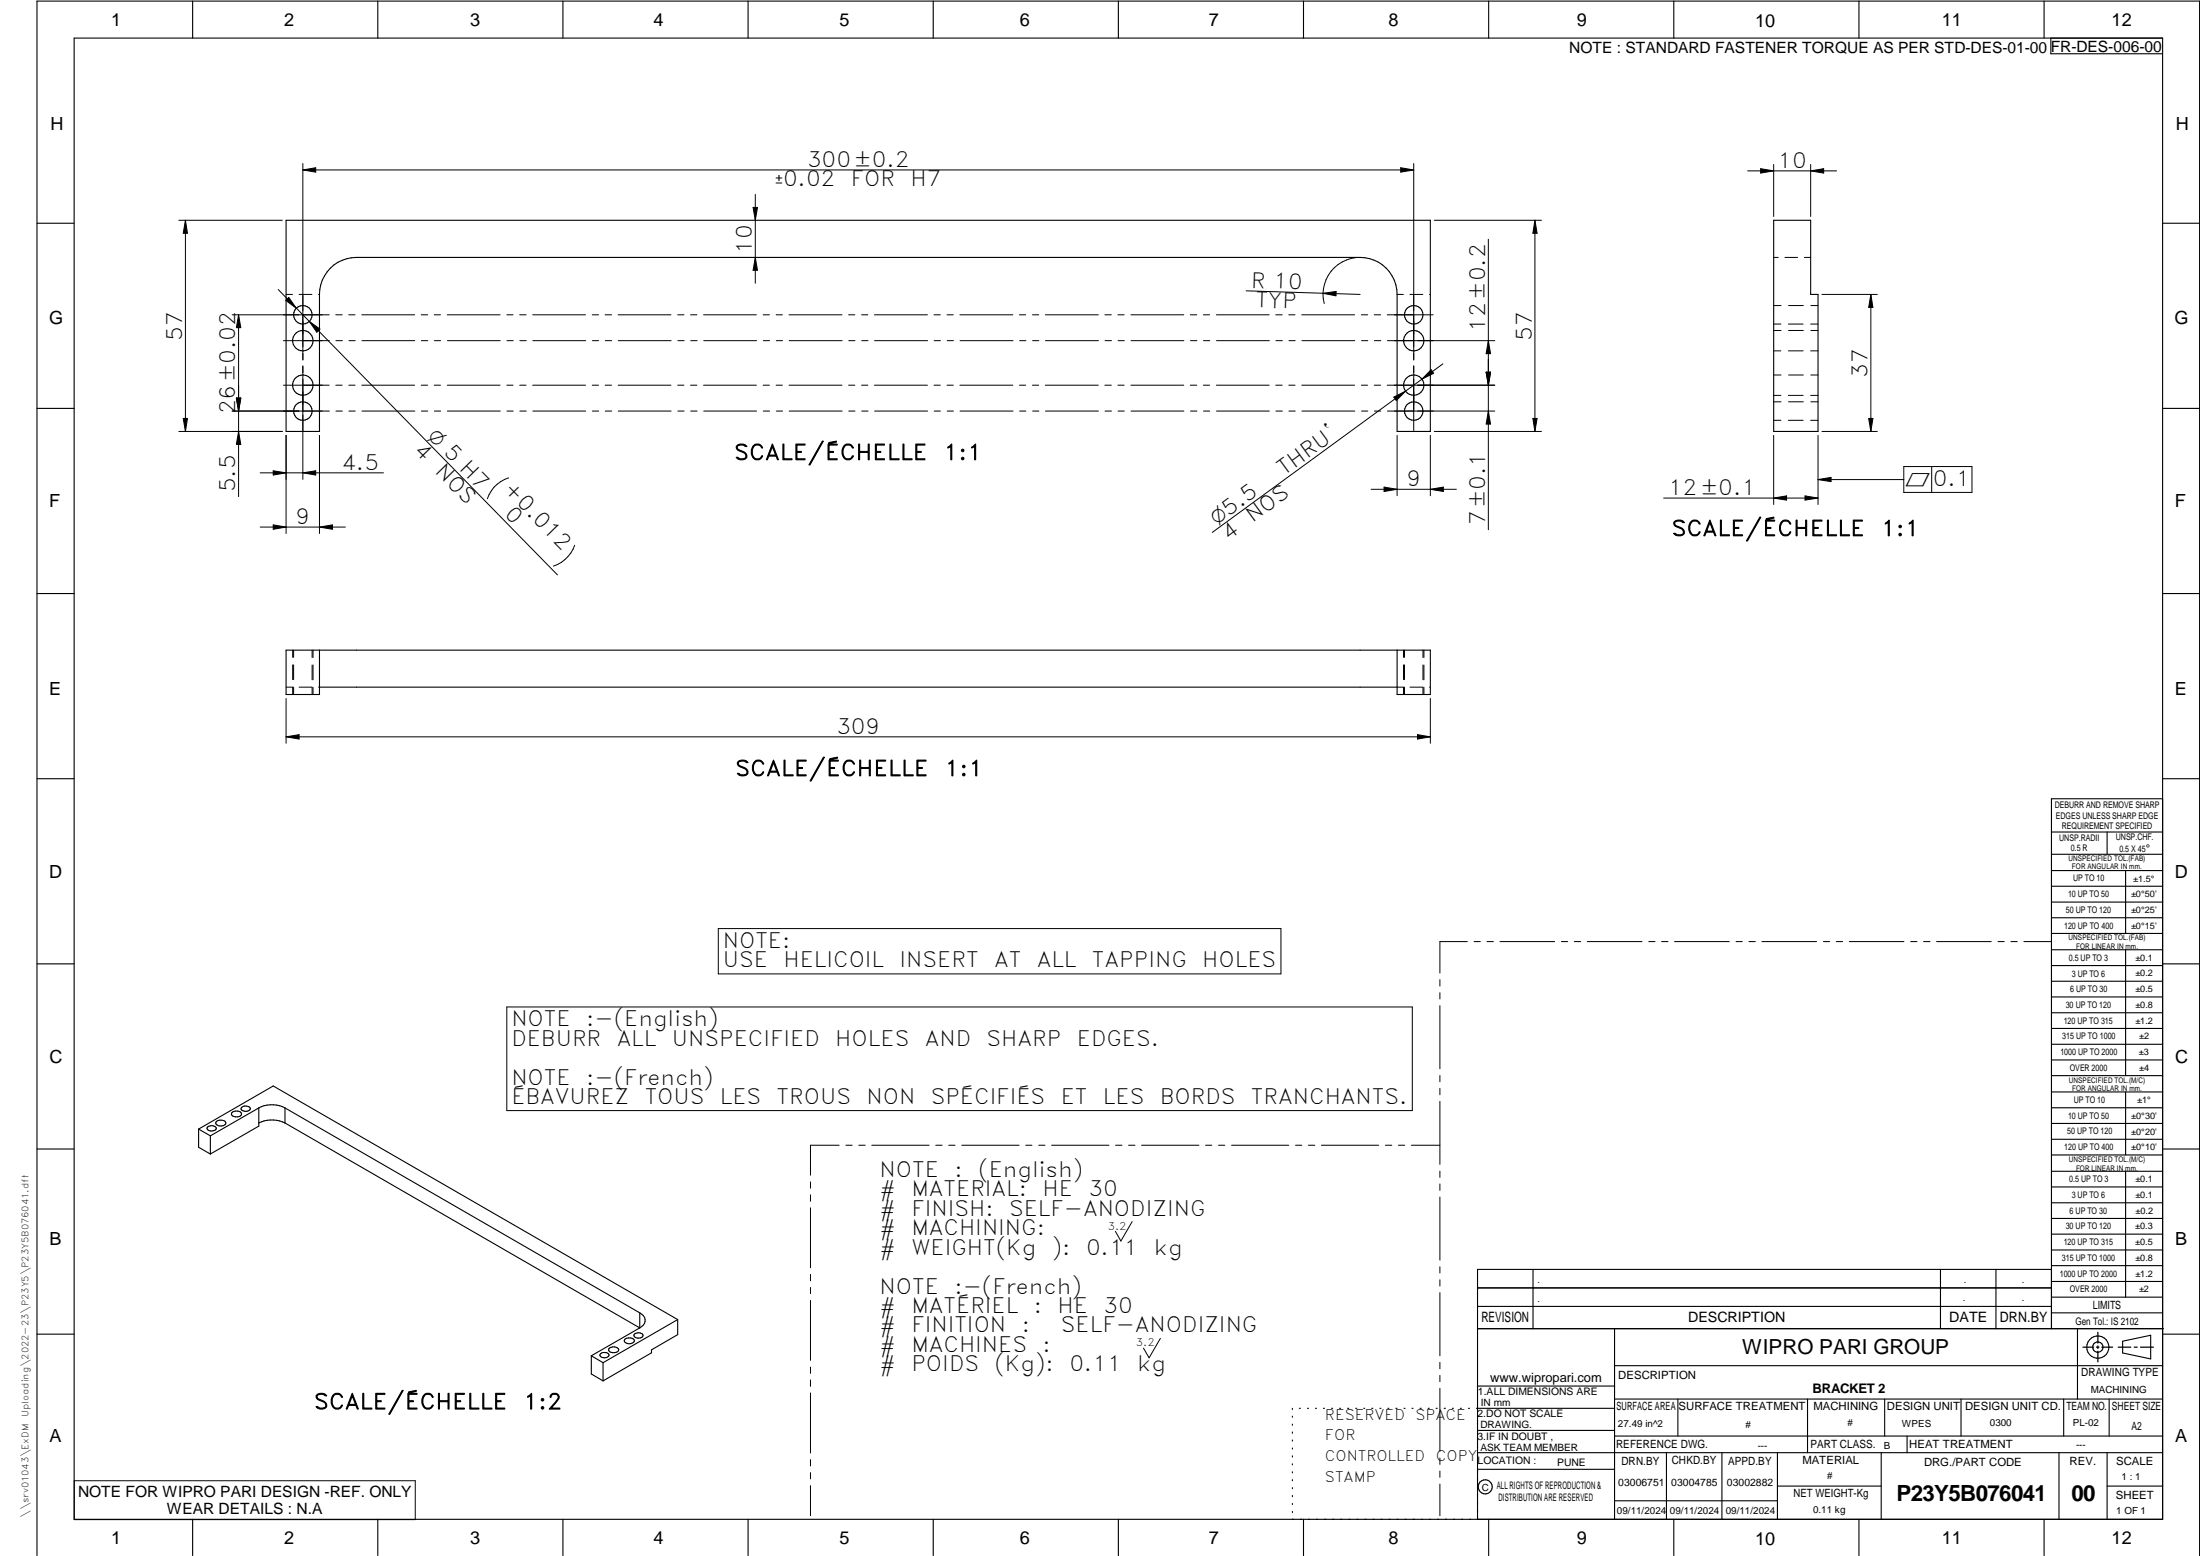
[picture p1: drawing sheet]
<svg xmlns="http://www.w3.org/2000/svg" width="594mm" height="420mm" viewBox="0 0 594 420" stroke-linecap="round" stroke-linejoin="round" font-family="sans-serif">
<g fill="none" stroke="#000" stroke-width=".3">
<path d="M20 10.3h564v400h-564zM52 .3v10M102 .3v10M152 .3v10M202 .3v10M252 .3v10M302 .3v10M352 .3v10M402 .3v10M452 .3v10M502 .3v10M552 .3v10"/>
<path d="M553.8 10.3v4.2h30.2M77.3 59.5h308.9v57h-8.9v-37a10 10 0 0 0-10-10h-271a10 10 0 0 0-10 10v37h-9zM479 59.5h9.9v20h2v37h-11.9zM10 60.3h10M584 60.3h10M10 110.3h10M584 110.3h10M10 160.3h10M86.3 175.6v11.9h-9v-11.9h308.9v11.9h-8.9v-11.9M584 160.3h10M86.3 185.5h291M10 210.3h10"/>
<path d="M584 215.7h-30v143.1M584 210.3h10M554 224.7h30M554 230.7h30M554 235.1h30M554 239.3h30M569 224.7v6M574 235.1v17M554 243.6h30M554 247.8h30M554 252.1h30M554 256.5h30"/>
<path d="M574 256.5v33.9M10 260.3h10M554 260.7h30M554 265h30M554 269.2h30M554 273.5h30M554 277.7h30M584 260.3h10M65.3 299a1.58 1.58 0 0 1 2.3 .4 1.51 1.51 0 0 1-2.5 .1zM69.9 299.2v4.9l-13.1 7.5M69.9 299.2l-13.1 7.5M77 299.2v4"/>
<path d="M77 299.2a7.7 7.7 0 0 0-7.1 0M77 299.2l95.8 55.3M554 282h30M554 286.2h30M554 290.4h30M554 294.9h30M554 299.1h30M574 294.9v17M10 310.3h10M53.6 304.9v4.9l3.2 1.8M53.6 304.9l3.2 1.8M53.6 304.9l20.2-11.7 109.2 63.1"/>
<path d="M56.1 304.3l.3-.2a1.49 1.49 0 0 1 2 .6 1.51 1.51 0 0 1-2.5 .1zM56.8 306.7v4.9M58.3 303a1.7 1.7 0 0 1 2.7 .2 1.56 1.56 0 0 1-2.8 0zM62.8 300.3l.8-.3a1.03 1.03 0 0 1 1.1 .1 1.03 1.03 0 0 1 .4 1 1.7 1.7 0 0 1-2.6-.3zM69.9 303.2a8.1 8.1 0 0 1 7.1 0M77 303.2l95.8 55.4M554 303.4h30M554 307.6h30M554 311.9h30M554 316.3h30M574 316.3v34M584 310.3h10"/>
<path d="M554 320.5h30M554 324.8h30M554 329h30M554 333.2h30M554 337.5h30M172.8 358.6l-13.1 7.5M172.8 354.5v4.1M172.8 354.5a2.15 2.15 0 0 1 1.4 2 2.15 2.15 0 0 1-1.4 2.1M183 356.3l-20.2 11.7M183 356.3v4.1l-7.1 4.1v.8l-13.1 7.6M399 358.8h185.2M399 352.8h155"/>
<path d="M399 347.8h155M414 342.8v16M436 358.8v51.5M524 342.8v16M539 342.8v16M554 341.8h30M554 346h30M554 350.3h30M554 354.5h30M554 342.8h-155v67.5M561 358.8v19M10 360.3h10"/>
<path d="M159.7 366.1l3.1 1.9M159.7 366.1v4.9l3.1 1.9M162.2 365.5a1.54 1.54 0 0 1 2.3 .4 1.36 1.36 0 0 1-1.3 .7 1.36 1.36 0 0 1-1.2-.8zM162.8 368v4.9M164.4 364.2a1.67 1.67 0 0 1 2.7 .3 1.6 1.6 0 0 1-2.8 0zM168.9 361.5l.8-.2a1.05 1.05 0 0 1 1.5 1 1.64 1.64 0 0 1-2.6-.3zM171.4 360.2l.3-.2a1.41 1.41 0 0 1 1.9 .6 1.36 1.36 0 0 1-1.2 .7 1.36 1.36 0 0 1-1.2-.8zM399 374.3h37M436 377.8h148M453.1 377.8v10M488.1 377.8v14.5M508.9 377.8v10"/>
<path d="M529.5 377.8v10M557.3 377.8v10M569.5 377.8v10M573.2 362.2l7.6-1.6v6.3l-7.6-1.6zM584 368.8h-148M584 360.3h10M349 380.3v.3M349 382.4v.3M349 384.6v.3M349 386.7v.3M349 388.8v.3M349 391v.3"/>
<path d="M349 393.1v.3M349 395.3v.3M349 397.4v.3M349 399.5v.3M350.9 380.3h.2M353.1 380.3h.2M355.2 380.3h.3M357.4 380.3h.3M359.6 380.3h.3M361.7 380.3h.3M363.9 380.3h.3M366.1 380.3h.3"/>
<path d="M368.3 380.3h.2M370.4 380.3h.3M372.6 380.3h.3M374.8 380.3h.3M376.9 380.3h.4M379.1 380.3h.3M381.3 380.3h.3M383.4 380.3h.4M385.6 380.3h.3M387.8 380.3h.3M390 380.3h.3M392.2 380.3h.3"/>
<path d="M394.3 380.3h.3M396.5 380.3h.3M398.7 380.3h37.3M399 396.7h37M399 392.3h185M399 386.2h37M436 387.8h148M450 392.3v18M465 392.3v18M480 392.3v18M508 392.3v18M515 387.8v4.5"/>
<path d="M556 392.3v18M569 392.3v18M52 410.3v9.7M102 410.3v9.7M152 410.3v9.7M202 410.3v9.7M252 410.3v9.7M302 410.3v9.7M349 401.7v.3M349 403.8v.4M349 406v.3M349 408.1v.3"/>
<path d="M352 410.3v9.7M402 410.3v9.7M436 405.3h44M452 410.3v9.7M480 401.3h28M502 410.3v9.7M552 410.3v9.7M569 401.3h15M10 420v-419.7h584v419.7"/>
<circle cx="81.8" cy="92" r="2.75"/>
<circle cx="81.8" cy="85" r="2.5"/>
<circle cx="381.8" cy="92" r="2.75"/>
<circle cx="381.8" cy="85" r="2.49"/>
<circle cx="81.8" cy="111" r="2.5"/>
<circle cx="81.8" cy="104" r="2.75"/>
<circle cx="381.8" cy="104" r="2.74"/>
<circle cx="381.8" cy="111" r="2.49"/>
<circle cx="566.5" cy="363.7" r="1.39"/>
<circle cx="566.5" cy="363.8" r="3"/>
<circle cx="401.1" cy="401.5" r="1.9"/>
</g>
<g fill="none" stroke="#000" stroke-width=".27">
<path d="M48.3 59.5h27.9M50.1 59.5v57M50.1 59.5l.5 3.5h-1.1zM81.8 45.9l3.5-.6v1.2zM81.8 44.2v53M81.8 45.9h300M203.4 56h1.1l-.5 3.5zM204 52.5v24M378.2 45.3l3.6 .6-3.6 .6zM381.8 44.2v53M387.3 59.5h29M414.5 59.5l.6 3.5h-1.2z"/>
<path d="M414.5 59.5v57M471.9 46.1h24M475.4 45.6l3.6 .5-3.6 .6zM479 44.4v14.1M488.9 46.1l3.6-.5v1.1zM488.9 44.4v14.1M75.1 78.2l75.4 77M77.3 79.5h1.7M80.8 79.5h3.4M86 79.5h.3M204 69.5l.5 3.5h-1.1zM336.5 78.5l30.8 1"/>
<path d="M357.3 79.2l3.5-.5v1.2zM366.2 69.6a10 10 0 0 0-8.6 12.4M377.3 79.5h1.7M380.7 79.5h3.5M386 79.5h.2M401.9 64.6v78.4M479 69.5h1.2M482 69.5h3.4M487.2 69.5h1.7M492 79.5h14.9M505.2 79.5l.5 3.5h-1.1zM505.2 79.5v37"/>
<path d="M64.4 85l.6 3.5h-1.2zM64.4 85v49.1M77.2 81.1l.8-.8 2 2.9zM81.8 98.8v30.7M83.5 86.8l2.9 2.1-.9 .8zM88.9 85h-26.2M88.9 92h-12.4M90.7 85h1.7M90.7 92h1.7M94.2 85h1.7M94.2 92h1.7M97.7 85h14.3"/>
<path d="M97.7 92h14.3M113.7 85h1.8M113.8 92h1.7M117.3 85h1.6M117.3 92h1.7M120.8 85h14.2M120.8 92h14.3M136.9 85h1.7M136.9 92h1.7M140.3 85h1.8M140.4 92h1.7M143.8 85h14.3"/>
<path d="M143.9 92h14.3M159.9 85h1.7M160 92h1.7M163.4 85h1.7M163.4 92h1.8M166.9 85h14.3M167 92h14.2M183 85h1.7M183 92h1.7M186.5 85h1.7M186.5 92h1.7M190 85h14.3"/>
<path d="M190 92h14.3M206.1 85h1.7M206.1 92h1.7M209.6 85h1.7M209.6 92h1.7M213.1 85h14.3M213.1 92h14.3M229.1 85h1.7M229.2 92h1.7M232.7 85h1.7M232.7 92h1.7M236.1 85h14.3"/>
<path d="M236.2 92h14.3M252.2 85h1.7M252.3 92h1.7M255.7 85h1.7M255.8 92h1.7M259.2 85h14.3M259.2 92h14.4M275.3 85h1.7M275.3 92h1.7M278.8 85h1.7M278.8 92h1.7M282.3 85h14.3"/>
<path d="M282.3 92h14.3M298.4 85h1.7M298.4 92h1.7M301.9 85h1.7M301.9 92h1.7M305.4 85h14.3M305.4 92h14.3M321.4 85h1.8M321.5 92h1.7M324.9 85h1.7M325 92h1.7M328.5 85h14.2"/>
<path d="M328.5 92h14.3M344.5 85h1.7M344.5 92h1.8M348 85h1.7M348.1 92h1.7M351.5 85h14.3M351.6 92h14.2M367.6 85h1.7M367.7 92h1.7M371.1 85h1.7M371.1 92h1.8M374.6 85h12.4"/>
<path d="M374.6 92h29M381.8 98.8v17.4M386.5 99.8l.6 1-3.1 1.6zM389.6 98.3l-10 7.3M401.9 92l.6 3.5h-1.2zM479 87.5h1.9M479 82.5h1.9M479 94.7h1.9M479 89.2h1.9M482.9 87.5h4M482.9 94.7h4M483 82.5h4"/>
<path d="M483 89.2h4M488.9 87.5h2M488.9 94.7h2M489 82.5h1.9M489 89.2h1.9M48.3 116.5h27.9M49.5 113h1.1l-.5 3.5zM63.8 107.5h1.2l-.6 3.5zM64.4 116.5l.6 3.5h-1.2zM77.3 117.6v26.5M86.3 117.6v26.5M88.9 104h-12.4"/>
<path d="M88.9 111h-26.2M90.7 104h1.7M90.7 111h1.7M94.2 104h1.7M94.2 111h1.7M97.7 104h14.3M97.7 111h14.3M113.7 104h1.8M113.8 111h1.7M117.3 104h1.6M117.3 111h1.7M120.8 104h14.2"/>
<path d="M120.8 111h14.3M136.9 104h1.7M136.9 111h1.7M140.3 104h1.8M140.4 111h1.7M143.8 104h14.3M143.9 111h14.3M159.9 104h1.7M160 111h1.7M163.4 104h1.7M163.4 111h1.8M166.9 104h14.3"/>
<path d="M167 111h14.2M183 104h1.7M183 111h1.7M186.5 104h1.7M186.5 111h1.7M190 104h14.3M190 111h14.3M206.1 104h1.7M206.1 111h1.7M209.6 104h1.7M209.6 111h1.7M213.1 104h14.3"/>
<path d="M213.1 111h14.3M229.1 104h1.7M229.2 111h1.7M232.7 104h1.7M232.7 111h1.7M236.1 104h14.3M236.2 111h14.3M252.2 104h1.7M252.3 111h1.7M255.7 104h1.7M255.8 111h1.7M259.2 104h14.3"/>
<path d="M259.2 111h14.4M275.3 104h1.7M275.3 111h1.7M278.8 104h1.7M278.8 111h1.7M282.3 104h14.3M282.3 111h14.3M298.4 104h1.7M298.4 111h1.7M301.9 104h1.7M301.9 111h1.7M305.4 104h14.3"/>
<path d="M305.4 111h14.3M321.4 104h1.8M321.5 111h1.7M324.9 104h1.7M325 111h1.7M328.5 104h14.2M328.5 111h14.3M344.5 104h1.7M344.5 111h1.8M348 104h1.7M348.1 111h1.7M351.5 104h14.3"/>
<path d="M351.6 111h14.2M367.6 104h1.7M367.7 111h1.7M371.1 104h1.7M371.1 111h1.8M374.6 104h29M374.6 111h29M376.4 107.2l3.2-1.6-2.5 2.6zM377.3 117.6v16.3M379.6 105.6l-52.2 38.2M386.2 117.6v16.3M387.3 116.5h29"/>
<path d="M401.3 100.5h1.2l-.6 3.5zM401.9 111l.6 3.5h-1.2zM413.9 113h1.2l-.6 3.5zM479 113.5h1.9M479 117.6v18.6M479 108.5h1.9M479 106.8h1.9M479 101.3h1.9M482.9 113.5h4M482.9 106.8h4M483 108.5h4M483 101.3h4"/>
<path d="M488.9 113.5h2M488.9 106.8h2M489 108.5h1.9M489 101.3h1.9M490.9 117.6v18.6M492 116.5h14.9M504.6 113h1.1l-.5 3.5zM70.3 127.7h33.2M73.8 127.1l3.5 .6-3.5 .6zM81.8 127.7l3.5-.6v1.2zM137.4 129a8.9 8.9 0 0 0-5.8 5.7M370.2 132.1h23.1"/>
<path d="M373.8 131.5l3.5 .6-3.5 .6zM386.2 132.1l3.6-.6v1.2zM449.2 134.5h41.7M479 134.5l3.4-.6v1.1zM487.4 133.9l3.5 .6-3.5 .5zM490.9 129.5h23.2M490.9 129.5l3.5-.6v1.1zM514.1 126h18.4v7h-18.4zM521.6 126v7M70.3 142.3h23M73.8 141.7l3.5 .6-3.5 .6zM86.3 142.3l3.5-.6v1.2z"/>
<path d="M155.2 147.2a9.2 9.2 0 0 1-5.8 5.7M79 175.6v1.9M79 179.5v4M79.3 175.6v1.9M79.3 179.5v4M84.3 175.6v1.9M84.3 179.6v4M84.5 175.6v1.9M84.5 179.6v4M379 175.6v1.9M379 179.5v4M379.3 175.6v1.9"/>
<path d="M379.3 179.5v4M384.3 175.6v1.9M384.3 179.6v4M384.5 175.6v1.9M384.5 179.6v4M77.3 199l3.5-.6v1.2zM77.3 185.5h1.7M77.3 199h308.9M77.3 188.6v12.1M79 185.5v2M79.3 185.5v2M80.8 185.5h3.4"/>
<path d="M84.3 185.6v1.9M84.5 185.6v1.9M86 185.5h.3M377.3 185.5h1.7v2M379.3 185.5v2M380.7 185.5h3.5M382.8 198.4l3.4 .6-3.4 .6zM384.3 185.6v1.9M384.5 185.6v1.9M386 185.5h.2M386.2 188.6v12.1M194 250.7h151.9v12.3h-151.9z"/>
<path d="M396.2 254.3h-7.4v8.5M398.1 254.3h1.6M401.5 254.3h1.8M405 254.3h14.8M421.6 254.3h1.7M425.1 254.3h1.7M428.6 254.3h14.8M445.2 254.3h1.7M448.7 254.3h1.7M452.2 254.3h14.8M468.8 254.3h1.7M472.3 254.3h1.7"/>
<path d="M475.8 254.3h14.8M492.4 254.3h1.7M495.8 254.3h1.8M499.4 254.3h14.7M516 254.3h1.6M519.4 254.3h1.8M522.9 254.3h14.8M539.5 254.3h1.7M543 254.3h1.7M546.5 254.3h7.4M136.9 271.9h244.5v28h-244.5zM388.8 264.5v1.8"/>
<path d="M388.8 268.1v1.6M388.8 271.6v17M388.8 290.4v1.7M388.8 293.9v1.7M388.8 297.4v17M218.9 319.2v1.6M226.6 309.2h-7.7v8.1M228.4 309.2h1.7M231.9 309.2h1.7M235.4 309.2h15.5M252.7 309.2h1.7M256.2 309.2h1.7"/>
<path d="M259.7 309.2h15.5M277 309.2h1.7M280.5 309.2h1.7M284 309.2h15.5M301.2 309.2h1.8M304.8 309.2h1.7M308.3 309.2h15.5M325.5 309.2h1.7M329.1 309.2h1.6M332.6 309.2h15.4M349.8 309.2h1.7M353.3 309.2h1.7"/>
<path d="M356.8 309.2h15.5M374.1 309.2h1.7M377.6 309.2h1.7M381.1 309.2h7.7M388.8 316.2v1.7M388.8 319.7v1.7M218.9 322.6v1.8M218.9 326.1v16.2M305.7 329.9l-3 5.2-1.5-2.6M388.8 323.2v17.1M218.9 344.1v1.8M218.9 347.6v1.7"/>
<path d="M218.9 351.2v16.1M388.8 342.1v1.6M388.8 345.6v1.7M388.8 349v17.1M218.9 369.1v1.7M218.9 372.6v1.8M218.9 376.1v16.2M313.3 361.4l-3 5.2-1.5-2.6M388.8 367.9v1.7M388.8 371.4v1.7M388.8 374.9v17M20.1 399.8h92v10.5h-92z"/>
<path d="M218.9 394.1v1.8M218.9 397.6v1.7M388.8 393.7v1.7M388.8 397.2v1.7M218.9 401.2v8.1M388.8 400.7v8.6"/>
</g>
<path d="M566.5 359.7v3M562.5 363.8h2.9M566.1 363.8h.7M566.5 363.4v.7M566.5 364.9v2.8M567.6 363.8h2.9M572 363.8h3.4M576.3 363.8h.8M578 363.8h3.5" fill="none" stroke="#000" stroke-width=".34"/>
<g fill="#000">
<path d="M81.8 45.9l3.5-.6v1.2zM203.4 56h1.1l-.5 3.5zM378.2 45.3l3.6 .6-3.6 .6zM475.4 45.6l3.6 .5-3.6 .6zM488.9 46.1l3.6-.5v1.1zM50.1 59.5l.5 3.5h-1.1zM204 69.5l.5 3.5h-1.1zM357.3 79.2l3.5-.5v1.2zM414.5 59.5l.6 3.5h-1.2zM64.4 85l.6 3.5h-1.2zM78 80.3l2 2.9-2.8-2.1zM83.5 86.8l2.9 2.1-.9 .8z"/>
<path d="M386.5 99.8l.6 1-3.1 1.6zM401.9 92l.6 3.5h-1.2zM505.2 79.5l.5 3.5h-1.1zM49.5 113h1.1l-.5 3.5zM63.8 107.5h1.2l-.6 3.5zM376.4 107.2l3.2-1.6-2.5 2.6zM401.3 100.5h1.2l-.6 3.5zM401.9 111l.6 3.5h-1.2zM413.9 113h1.2l-.6 3.5zM504.6 113h1.1l-.5 3.5zM64.4 116.5l.6 3.5h-1.2zM73.8 127.1l3.5 .6-3.5 .6z"/>
<path d="M81.8 127.7l3.5-.6v1.2zM373.8 131.5l3.5 .6-3.5 .6zM386.2 132.1l3.6-.6v1.2zM479 134.5l3.4-.6v1.1zM487.4 133.9l3.5 .6-3.5 .5zM490.9 129.5l3.5-.6v1.1zM73.8 141.7l3.5 .6-3.5 .6zM86.3 142.3l3.5-.6v1.2zM77.3 199l3.5-.6v1.2zM382.8 198.4l3.4 .6-3.4 .6z"/>
</g>
<g font-size="6">
<text x="512.1" y="405.2">P23Y5B076041</text>
<text x="559.4" y="405.2">00</text>
</g>
<g font-size="5.7">
<text x="217.9" y="45">300±0.2</text>
<text x="480" y="45.3">10</text>
<text x="229.7" y="50.3">FOR</text>
<text x="245.9" y="50.3">H7</text>
<text x="203.1" y="68.5" transform="rotate(-90 203.1 68.5)">10</text>
<text x="337.8" y="77.7" transform="rotate(2 337.8 77.7)">R 10</text>
<text x="339" y="83" transform="rotate(2 339 83)">TYP</text>
<text x="401" y="89.5" transform="rotate(-90 401 89.5)">12±0.2</text>
<text x="49.2" y="91.9" transform="rotate(-90 49.2 91.9)">57</text>
<text x="413.6" y="91.9" transform="rotate(-90 413.6 91.9)">57</text>
<text x="504.3" y="101.9" transform="rotate(-90 504.3 101.9)">37</text>
<text x="63.5" y="111.8" transform="rotate(-90 63.5 111.8)">26±0.02</text>
<text x="111.5" y="121.7" transform="rotate(46 111.5 121.7)">4</text>
<text x="198.2" y="124.2">SCALE/ÉCHELLE</text>
<text x="254.8" y="124.2">1:1</text>
<text x="92.2" y="126.8">4.5</text>
<text x="117.2" y="127.5" transform="rotate(46 117.2 127.5)">NOS</text>
<text x="346.7" y="128.6" transform="rotate(-36 346.7 128.6)">THRU`</text>
<text x="379.8" y="131.2">9</text>
<text x="522" y="131.2">0.1</text>
<text x="63.5" y="132.9" transform="rotate(-90 63.5 132.9)">5.5</text>
<text x="135.7" y="132.3" transform="rotate(46 135.7 132.3)">+0.012</text>
<text x="450.4" y="133.6">12±0.1</text>
<text x="79.8" y="141.4">9</text>
<text x="135.9" y="139.1" transform="rotate(46 135.9 139.1)">0</text>
<text x="338.2" y="141.3" transform="rotate(-36 338.2 141.3)">NOS</text>
<text x="401" y="141.8" transform="rotate(-90 401 141.8)">7±0.1</text>
<text x="331.6" y="146" transform="rotate(-36 331.6 146)">4</text>
<text x="451.4" y="144.7">SCALE/ÉCHELLE</text>
<text x="507.9" y="144.7">1:1</text>
<text x="225.8" y="198.1">309</text>
<text x="198.5" y="209.5">SCALE/ÉCHELLE</text>
<text x="255.1" y="209.5">1:1</text>
<text x="195.2" y="256">NOTE:</text>
<text x="195.2" y="261.2">USE</text>
<text x="211.6" y="261.2">HELICOIL</text>
<text x="242.9" y="261.2">INSERT</text>
<text x="268.4" y="261.2">AT</text>
<text x="280" y="261.2">ALL</text>
<text x="294.9" y="261.2">TAPPING</text>
<text x="324.7" y="261.2">HOLES</text>
<text x="138.1" y="277.2">NOTE</text>
<text x="158.3" y="277.2">:-(English)</text>
<text x="138.1" y="282.4">DEBURR</text>
<text x="166.5" y="282.4">ALL</text>
<text x="181.4" y="282.4">UNSPECIFIED</text>
<text x="225.6" y="282.4">HOLES</text>
<text x="249.7" y="282.4">AND</text>
<text x="266.4" y="282.4">SHARP</text>
<text x="290.8" y="282.4">EDGES.</text>
<text x="138.1" y="292.9">NOTE</text>
<text x="158.3" y="292.9">:-(French)</text>
<text x="138.1" y="298.2">ÉBAVUREZ</text>
<text x="174.1" y="298.2">TOUS</text>
<text x="194.4" y="298.2">LES</text>
<text x="209.7" y="298.2">TROUS</text>
<text x="234" y="298.2">NON</text>
<text x="251.4" y="298.2">SPÉCIFIÉS</text>
<text x="286.4" y="298.2">ET</text>
<text x="297.8" y="298.2">LES</text>
<text x="313.2" y="298.2">BORDS</text>
<text x="337.8" y="298.2">TRANCHANTS.</text>
<text x="237.5" y="317.8">NOTE</text>
<text x="257.7" y="317.8">:</text>
<text x="264.1" y="317.8">(English)</text>
<text x="237.5" y="323">#</text>
<text x="246.1" y="323">MATERIAL:</text>
<text x="281.5" y="323">HE</text>
<text x="293.9" y="323">30</text>
<text x="237.5" y="328.3">#</text>
<text x="246.1" y="328.3">FINISH:</text>
<text x="272.5" y="328.3">SELF-ANODIZING</text>
<text x="237.5" y="333.5">#</text>
<text x="246.1" y="333.5">MACHINING:</text>
<text x="237.5" y="338.8">#</text>
<text x="246.1" y="338.8">WEIGHT(Kg</text>
<text x="284" y="338.8">):</text>
<text x="293.3" y="338.8">0.11</text>
<text x="311.6" y="338.8">kg</text>
<text x="237.5" y="349.3">NOTE</text>
<text x="257.7" y="349.3">:-(French)</text>
<text x="237.5" y="354.5">#</text>
<text x="237.5" y="359.8">#</text>
<text x="246.1" y="354.5">MATÉRIEL</text>
<text x="246.1" y="359.8">FINITION</text>
<text x="275.9" y="359.8">:</text>
<text x="279.2" y="354.5">:</text>
<text x="285.6" y="354.5">HE</text>
<text x="286.5" y="359.8">SELF-ANODIZING</text>
<text x="298" y="354.5">30</text>
<text x="237.5" y="365">#</text>
<text x="246.1" y="365">MACHINES</text>
<text x="281.5" y="365">:</text>
<text x="237.5" y="370.3">#</text>
<text x="246.1" y="370.3">POIDS</text>
<text x="268.5" y="370.3">(Kg):</text>
<text x="288.8" y="370.3">0.11</text>
<text x="307.1" y="370.3">kg</text>
<text x="84.8" y="380.5">SCALE/ÉCHELLE</text>
<text x="141.3" y="380.5">1:2</text>
</g>
<text font-size="5.6" x="470.5" y="365.5">WIPRO PARI GROUP</text>
<g font-size="5.4">
<text x="209.3" y="50.3">u0.02</text>
<text x="115.3" y="118" transform="rotate(46 115.3 118)">O 5 H7</text>
<text x="514.4" y="131.2">r</text>
<text x="328.5" y="141.8" transform="rotate(-36 328.5 141.8)">O5.5</text>
</g>
<g font-size="4.9">
<text x="30" y="6.9">1</text>
<text x="76.7" y="6.9">2</text>
<text x="127" y="6.9">3</text>
<text x="176.5" y="6.9">4</text>
<text x="226.7" y="6.9">5</text>
<text x="275.4" y="6.9">6</text>
<text x="326.4" y="6.9">7</text>
<text x="375" y="6.9">8</text>
<text x="425.8" y="6.9">9</text>
<text x="473.9" y="7.3">10</text>
<text x="524.3" y="6.9">11</text>
<text x="570.2" y="6.9">12</text>
<text x="13.6" y="35.1">H</text>
<text x="587.6" y="35.1">H</text>
<text x="13.2" y="87.5">G</text>
<text x="587.2" y="87.5">G</text>
<text x="13.2" y="137">F</text>
<text x="587.2" y="137">F</text>
<text x="13.2" y="187.6">E</text>
<text x="587.2" y="187.6">E</text>
<text x="13.2" y="237">D</text>
<text x="587.2" y="237">D</text>
<text x="13.4" y="287.1">C</text>
<text x="587.4" y="287.1">C</text>
<text x="13.4" y="336.2">B</text>
<text x="587.4" y="336.2">B</text>
<text x="13.4" y="389.3">A</text>
<text x="587.4" y="389.3">A</text>
<text x="30" y="416.9">1</text>
<text x="76.7" y="416.9">2</text>
<text x="127" y="416.9">3</text>
<text x="176.5" y="416.9">4</text>
<text x="226.7" y="416.9">5</text>
<text x="275.4" y="416.9">6</text>
<text x="326.4" y="416.9">7</text>
<text x="375" y="416.9">8</text>
<text x="425.8" y="416.9">9</text>
<text x="473.9" y="417.3">10</text>
<text x="524.3" y="416.9">11</text>
<text x="570.2" y="416.9">12</text>
</g>
<g font-size="4.2">
<text x="423.7" y="14.3">NOTE : STANDARD FASTENER TORQUE AS PER STD-DES-01-00</text>
<text x="553.8" y="14">FR-DES-006-00</text>
<text x="21.1" y="404.3">NOTE FOR WIPRO PARI DESIGN -REF. ONLY</text>
<text x="45.1" y="408.8">WEAR DETAILS : N.A</text>
</g>
<g font-size="3.9">
<text x="400" y="357.1">REVISION</text>
<text x="455.9" y="357.1">DESCRIPTION</text>
<text x="526.4" y="357.1">DATE</text>
<text x="540" y="357.1">DRN.BY</text>
<text x="357.8" y="383.3">RESERVED</text>
<text x="382.3" y="383.3">SPACE</text>
<text x="357.8" y="388.9">FOR</text>
<text x="357.8" y="394.5">CONTROLLED</text>
<text x="387.8" y="394.5">COPY</text>
<text x="357.8" y="400">STAMP</text>
</g>
<text font-size="3.6" x="489.5" y="376.1">BRACKET 2</text>
<text font-size="3.5" x="402.4" y="373.3">www.wipropari.com</text>
<g font-size="3.1">
<text x="565.1" y="353.5">LIMITS</text>
<text x="562" y="371.7">DRAWING TYPE</text>
<text x="437" y="372.3">DESCRIPTION</text>
<text x="436.5" y="380.8">SURFACE AREA</text>
<text x="453.3" y="380.8">SURFACE TREATMENT</text>
<text x="489.7" y="380.8">MACHINING</text>
<text x="509.5" y="380.8">DESIGN UNIT</text>
<text x="530.6" y="380.8">DESIGN UNIT CD.</text>
<text x="558" y="380.6">TEAM NO.</text>
<text x="570.3" y="380.7">SHEET SIZE</text>
<text x="575.6" y="386.1">A2</text>
<text x="436.4" y="391.1">REFERENCE DWG.</text>
<text x="437.8" y="395.5">DRN.BY</text>
<text x="451.4" y="395.4">CHKD.BY</text>
<text x="466.6" y="395.5">APPD.BY</text>
<text x="486.7" y="395.4">MATERIAL</text>
<text x="488.9" y="390.9">PART CLASS.</text>
<text x="515.6" y="390.9">HEAT TREATMENT</text>
<text x="519.6" y="395.9">DRG./PART CODE</text>
<text x="558.9" y="395.5">REV.</text>
<text x="571.4" y="395.6">SCALE</text>
<text x="484.3" y="404.2">NET WEIGHT-Kg</text>
<text x="571.4" y="404.7">SHEET</text>
</g>
<text font-size="3" x="579.5" y="230.1">°</text>
<g font-size="2.8">
<text x="299.1" y="332.1">3.2</text>
<text x="560.4" y="357.7">Gen Tol.: IS 2102</text>
<text x="306.7" y="363.6">3.2</text>
<text x="399.1" y="376.6">1.ALL DIMENSIONS ARE</text>
<text x="399" y="382.7">2.DO NOT SCALE</text>
<text x="399" y="388.7">3.IF IN DOUBT ,</text>
<text x="399" y="395.4">LOCATION :</text>
<text x="420.5" y="396">PUNE</text>
<text x="404.2" y="402">ALL RIGHTS OF REPRODUCTION &amp;</text>
<text x="437" y="401.2">03006751</text>
<text x="451.3" y="401.2">03004785</text>
<text x="466.3" y="401.2">03002882</text>
<text x="404.7" y="405.4">DISTRIBUTION ARE RESERVED</text>
</g>
<g font-size="2.7">
<text x="564.6" y="376.2">MACHINING</text>
<text x="399.9" y="379.7">IN mm</text>
<text x="399.7" y="385.7">DRAWING.</text>
<text x="436.9" y="385.4">27.49 in^2</text>
<text x="471.4" y="385.5">#</text>
<text x="498.9" y="385">#</text>
<text x="513.6" y="385.3">WPES</text>
<text x="537.3" y="385.1">0300</text>
<text x="559.7" y="385.1">PL-02</text>
<text x="399.7" y="391.8">ASK TEAM MEMBER</text>
<text x="474.6" y="391.2">---</text>
<text x="508.7" y="391.2">B</text>
<text x="560.6" y="391.1">---</text>
<text x="493.4" y="399.5">#</text>
<text x="572.8" y="399.7">1 : 1</text>
<text x="400.1" y="402.5">C</text>
<text x="436.6" y="408.7">09/11/2024</text>
<text x="450.9" y="408.8">09/11/2024</text>
<text x="466" y="408.9">09/11/2024</text>
<text x="489.6" y="408.5">0.11 kg</text>
<text x="571.4" y="408.7">1 OF 1</text>
</g>
<g font-size="2.5">
<text x="554.9" y="218.3">DEBURR AND REMOVE SHARP</text>
<text x="555.2" y="221">EDGES UNLESS SHARP EDGE</text>
<text x="556.1" y="227.1">UNSP.RADII</text>
<text x="556.8" y="223.8">REQUIREMENT SPECIFIED</text>
<text x="571.4" y="226.9">UNSP.CHF.</text>
<text x="559.2" y="229.9">0.5 R</text>
<text x="572.3" y="230.1">0.5 X 45</text>
<text x="559.8" y="238">UP TO 10</text>
<text x="576.1" y="238.1">±1.5°</text>
<text x="558.5" y="242.2">10 UP TO 50</text>
<text x="575.5" y="242.3">±0°50'</text>
<text x="557.4" y="250.7">120 UP TO 400</text>
<text x="557.9" y="246.5">50 UP TO 120</text>
<text x="575.5" y="250.7">±0°15'</text>
<text x="575.5" y="246.5">±0°25'</text>
<text x="558.7" y="259.4">0.5 UP TO 3</text>
<text x="559.5" y="263.7">3 UP TO 6</text>
<text x="576.6" y="263.6">±0.2</text>
<text x="576.6" y="259.4">±0.1</text>
<text x="559" y="267.9">6 UP TO 30</text>
<text x="576.6" y="267.9">±0.5</text>
<text x="557.8" y="272.2">30 UP TO 120</text>
<text x="576.6" y="272.2">±0.8</text>
<text x="556.9" y="280.7">315 UP TO 1000</text>
<text x="557.3" y="276.4">120 UP TO 315</text>
<text x="576.6" y="276.4">±1.2</text>
<text x="577.7" y="280.7">±2</text>
<text x="556.4" y="284.9">1000 UP TO 2000</text>
<text x="577.6" y="284.9">±3</text>
<text x="558.9" y="289.2">OVER 2000</text>
<text x="577.7" y="289.3">±4</text>
<text x="560" y="297.9">UP TO 10</text>
<text x="577.1" y="297.9">±1°</text>
<text x="558.5" y="302.1">10 UP TO 50</text>
<text x="575.5" y="302.1">±0°30'</text>
<text x="557.4" y="310.6">120 UP TO 400</text>
<text x="558.2" y="306.3">50 UP TO 120</text>
<text x="575.5" y="310.6">±0°10'</text>
<text x="575.5" y="306.4">±0°20'</text>
<text x="558.8" y="319.2">0.5 UP TO 3</text>
<text x="559.4" y="323.4">3 UP TO 6</text>
<text x="576.6" y="319.2">±0.1</text>
<text x="576.6" y="323.5">±0.1</text>
<text x="558.9" y="327.7">6 UP TO 30</text>
<text x="576.7" y="327.7">±0.2</text>
<text x="557.8" y="332">30 UP TO 120</text>
<text x="576.6" y="332">±0.3</text>
<text x="556.8" y="340.5">315 UP TO 1000</text>
<text x="557.3" y="336.3">120 UP TO 315</text>
<text x="576.6" y="336.3">±0.5</text>
<text x="576.6" y="340.5">±0.8</text>
<text x="415.2" y="346.4">.</text>
<text x="530.3" y="346.5">.</text>
<text x="545.9" y="346.4">.</text>
<text x="556.2" y="344.7">1000 UP TO 2000</text>
<text x="576.6" y="344.7">±1.2</text>
<text x="415.2" y="351.5">.</text>
<text x="530" y="351.3">.</text>
<text x="545.9" y="351.4">.</text>
<text x="558.9" y="349">OVER 2000</text>
<text x="577.6" y="349">±2</text>
</g>
<g font-size="2.4">
<text x="7.7" y="382.7" transform="rotate(-90 7.7 382.7)">Uploading\2022-23\P23Y5\P23Y5B076041.dft</text>
<text x="7.7" y="409.8" transform="rotate(-90 7.7 409.8)">\\srv01043\ExDM</text>
</g>
<g font-size="2.1">
<text x="558.5" y="232.4">UNSPECIFIED TOL.(FAB)</text>
<text x="559.5" y="234.7">FOR ANGULAR IN mm.</text>
<text x="558.6" y="253.9">UNSPECIFIED TOL.(FAB)</text>
<text x="560.7" y="256.3">FOR LINEAR IN mm.</text>
<text x="558.7" y="292.3">UNSPECIFIED TOL.(M/C)</text>
<text x="559.6" y="294.7">FOR ANGULAR IN mm.</text>
<text x="558.7" y="313.7">UNSPECIFIED TOL.(M/C)</text>
<text x="560.6" y="316.1">FOR LINEAR IN mm.</text>
</g>
</svg>
